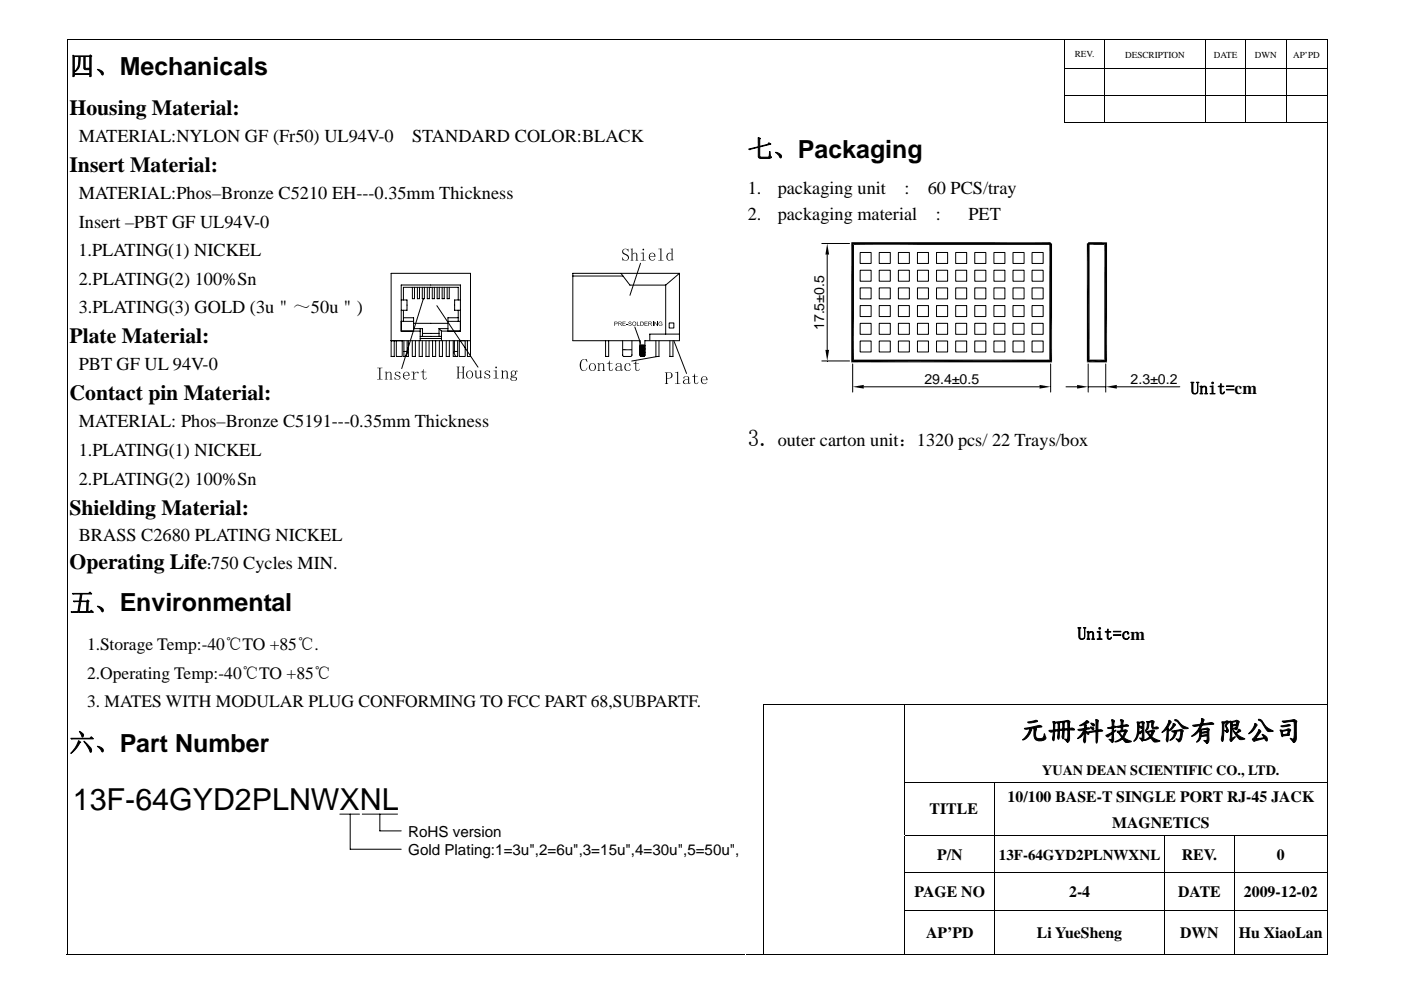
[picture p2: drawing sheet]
<svg xmlns="http://www.w3.org/2000/svg" width="297mm" height="210mm" viewBox="0 0 297 210" stroke-linecap="round" stroke-linejoin="round" font-family="sans-serif">
<path d="M14.2 8.3h.1v.1h-.1zM14.2 14.5h.1v.1h-.1zM281.3 8.3h.2v.1h-.2zM14.2 20.2h.1v.1h-.1zM14.2 25.8h.1v.2h-.1zM225.7 25.8h.1v.2h-.1z" fill="#000"/>
<g fill="none" stroke="#000" stroke-width=".21">
<path d="M14.2 8.3h267.3M14.2 8.4v6.1M14.2 14.6v5.6M225.7 14.6h55.8M225.7 8.4v6.1M225.7 14.6v5.6M234.2 8.4v6.1M234.2 14.6v5.6M255.6 8.4v6.1M255.6 14.6v5.6M264.1 8.4v6.1M264.1 14.6v5.6"/>
<path d="M272.7 8.4v6.1M272.7 14.6v5.6M281.4 8.4v6.1M281.4 14.6v5.6M14.2 20.3v5.5M14.2 26v123.3M225.7 20.2h55.8M225.7 25.9h55.8M225.7 20.3v5.5M234.2 20.3v5.5M255.6 20.3v5.5M264.1 20.3v5.5"/>
<path d="M272.7 20.3v5.5M281.4 20.3v5.5M281.4 26v123.3M174.2 51.6h5.9M175.4 54v20.2M180.8 51.6h42v25h-42zM182.4 53.6h2.3v2.3h-2.3zM182.4 57.3h2.3v2.3h-2.3zM186.4 53.6h2.4v2.3h-2.4zM186.4 57.3h2.4v2.3h-2.4zM190.5 53.6h2.3v2.3h-2.3zM190.5 57.3h2.3v2.3h-2.3z"/>
<path d="M194.5 53.6h2.3v2.3h-2.3zM194.5 57.3h2.3v2.3h-2.3zM198.6 53.6h2.3v2.3h-2.3zM198.6 57.3h2.3v2.3h-2.3zM202.6 53.6h2.4v2.3h-2.4zM202.6 57.3h2.4v2.3h-2.4zM206.7 53.6h2.3v2.3h-2.3zM206.7 57.3h2.3v2.3h-2.3zM210.7 53.6h2.4v2.3h-2.4zM210.7 57.3h2.4v2.3h-2.4zM214.8 53.6h2.3v2.3h-2.3zM214.8 57.3h2.3v2.3h-2.3z"/>
<path d="M218.8 53.6h2.4v2.3h-2.4zM218.8 57.3h2.4v2.3h-2.4zM230.7 51.6h3.7v25h-3.7zM174.2 76.6h5.9M180.8 77.2v6M182.4 61.1h2.3v2.3h-2.3zM182.4 64.8h2.3v2.3h-2.3zM182.4 68.6h2.3v2.3h-2.3zM182.4 72.3h2.3v2.4h-2.3zM186.4 61.1h2.4v2.3h-2.4zM186.4 64.8h2.4v2.3h-2.4zM186.4 68.6h2.4v2.3h-2.4z"/>
<path d="M186.4 72.3h2.4v2.4h-2.4zM190.5 61.1h2.3v2.3h-2.3zM190.5 64.8h2.3v2.3h-2.3zM190.5 68.6h2.3v2.3h-2.3zM190.5 72.3h2.3v2.4h-2.3zM194.5 61.1h2.3v2.3h-2.3zM194.5 64.8h2.3v2.3h-2.3zM194.5 68.6h2.3v2.3h-2.3zM194.5 72.3h2.3v2.4h-2.3zM198.6 61.1h2.3v2.3h-2.3zM198.6 64.8h2.3v2.3h-2.3zM198.6 68.6h2.3v2.3h-2.3z"/>
<path d="M198.6 72.3h2.3v2.4h-2.3zM202.6 61.1h2.4v2.3h-2.4zM202.6 64.8h2.4v2.3h-2.4zM202.6 68.6h2.4v2.3h-2.4zM202.6 72.3h2.4v2.4h-2.4zM206.7 61.1h2.3v2.3h-2.3zM206.7 64.8h2.3v2.3h-2.3zM206.7 68.6h2.3v2.3h-2.3zM206.7 72.3h2.3v2.4h-2.3zM210.7 61.1h2.4v2.3h-2.4zM210.7 64.8h2.4v2.3h-2.4zM210.7 68.6h2.4v2.3h-2.4z"/>
<path d="M210.7 72.3h2.4v2.4h-2.4zM214.8 61.1h2.3v2.3h-2.3zM214.8 64.8h2.3v2.3h-2.3zM214.8 68.6h2.3v2.3h-2.3zM214.8 72.3h2.3v2.4h-2.3zM218.8 61.1h2.4v2.3h-2.4zM218.8 64.8h2.4v2.3h-2.4zM218.8 68.6h2.4v2.3h-2.4zM218.8 72.3h2.4v2.4h-2.4zM222.8 77.2v6M230.7 77.2v6M234.4 77.2v6"/>
<path d="M183.1 82h37.3M226 82h2.4M230.7 82h3.7M236.8 82h13.3"/>
</g>
<g fill="#000">
<path d="M175.4 51.6l.4 2.4h-.8zM180.5 51.4l.6 24.9-.6 .6zM180.5 51.4l.6 .5v24.4zM181.1 51.9l41.7-.5v.5zM180.5 51.4h42.3l-41.7 .5zM230.7 51.4h4l-4 .5zM230.7 51.9l4-.5-.6 .5zM234.1 51.9l.6 25-.6-.6zM234.7 51.4v25.5l-.6-25zM175 74.2h.8l-.4 2.4zM180.5 76.9l42-.6 .6 .6zM181.1 76.3h41.4l-42 .6z"/>
<path d="M222.5 51.6l.6 25.3-.6-.6zM222.5 51.6h.6v25.3zM230.4 51.6l.6 24.7-.6 .6zM230.4 51.6h.6v24.7zM230.4 76.9l.6-.6h3.1zM230.4 76.9l3.7-.6 .6 .6zM180.8 82l2.3-.4v.8zM220.4 81.6l2.4 .4-2.4 .4zM228.4 81.6l2.3 .4-2.3 .4zM234.4 82l2.4-.4v.8z"/>
</g>
<g fill="#fff">
<path d="M192 149.5h18.8v16.5h-18.8z"/>
<path d="M192.4 149.4h18v16.5h-18z"/>
<path d="M210.8 149.5h70.5v16.5h-70.5z"/>
<path d="M211.4 149.4h69.5v11h-69.5z"/>
<path d="M211.4 160.4h69.5v5.5h-69.5z"/>
</g>
<g fill="#000">
<path d="M132.8 68.7l.3 .1zM138.4 68.2l.1 .9zM14.2 149.3h.1v.1h-.1zM161.8 149.3h.2v.1h-.2zM14.2 166h.1v.1h-.1zM14.2 177.1h.1v.2h-.1zM161.8 166h.2v.1h-.2zM161.8 177.1h.2v.2h-.2zM14.2 185.1h.1v.1h-.1zM14.2 193h.1v.1h-.1zM161.8 185.1h.2v.1h-.2zM161.8 193h.2v.1h-.2z"/>
<path d="M281.3 202.3h.2v.2h-.2z"/>
</g>
<g fill="none" stroke="#000" stroke-width=".21">
<path d="M121.5 58h22.6v14.3h-7.4v3l-.3 .3h-.5l-.2-.3v-3h-14.2zM121.5 58.5h10.6M131.7 58l1.9 2.5h7.5M135.8 55.8l-2.2 6.8M144.1 58l-3 2.5M82.9 72.3h16.9M83.6 72.3v3.3h-.7v-17.6h16.9v17.6h-.7v-3.3M84 72.3h1.3v3.3h-1.3zM85.1 68.2h2.6M85.1 63.6h1.2v2.2h-1.2M85.5 63.6v-2.7h11.7v2.7M85.5 65.8v2.4"/>
<path d="M85.5 67.4h2.2v2.8M85.6 72.3v3.3h1v-3.3M85.6 74.5h.7M86.3 72.3v2.2M86.3 74.5l.1 .3-.3 .8M87.4 72.3v3.3h.7v-3.3M87.4 60.9v2.5h.5v-2.5M87.7 69.7h1.9v1.7M87.7 68.6h7.3M88.5 60.9v2.5h.4v-2.5M88.9 72.3v3.3h.6v-3.3M89.1 70.2h-4v-9.7h12.5v9.7h-4"/>
<path d="M89.1 69.7v2.6M89.1 71.8h4.5M89.1 71.4h4.5M89.5 60.9v2.5h.5v-2.5M89.6 70.7h3.5M89.8 63.4l-4.6 14.8M90.3 72.3v3.3h.7v-3.3M90.6 60.9v2.5h.4v-2.5M91.6 60.9v2.5h.5v-2.5M91.7 72.3v3.3h.7v-3.3M92.6 64.8l8.7 13.1M92.7 60.9v2.5h.4v-2.5"/>
<path d="M93.1 69.7h1.9M93.1 69.7v1.7M93.1 69.7l.5 .5M93.2 72.3v3.3h.6v-3.3M93.6 70.2v2.1M93.7 60.9v2.5h.5v-2.5M94.6 72.3v3.3h.7v-3.3M94.8 60.9v2.5h.4v-2.5M95 68.2h2.6M96.1 72.3v3.3h.9v-3.3M96.3 74.5h.7M96.3 74.5l-.1 .3 .4 .8"/>
<path d="M96.3 72.3v2.2M97.2 67.4h-2.2v2.8M97.2 65.8v2.4M97.4 72.3h1.2v3.3h-1.2zM97.6 63.6h-1.2v2.2h1.2M128.4 72.3v3.3h.6v-3.3M132 72.3v3l.3 .3h1.4l.3-.2v-3.1M134.6 69.4l1.1 2.9M135.7 74.3l1-1zM135.7 74.9l1-1-1 1M135.7 73.2h1M135.9 73.2l-.2 .2"/>
<path d="M136.2 75.6l.5-.5zM136.2 73.2l-.5 .5M136.5 73.2l-.8 .8M136.7 75.4l-.2 .2M136.7 73.6l-1 1M136.7 74.2l-1 1M136.7 74.5l-1 1M136.7 74.8l-.8 .8M139.1 72.3v3.3h.6v-3.3M139.4 75.6l-5.5 1M141.1 60.5v10.4M141.9 68.5h1v1.1h-1z"/>
<path d="M142 72.3v3.3h.7v-3.3M142.9 72.3l2.7 6.9M144.1 70.9h-6.3v1.4M14.2 149.4v16.6M161.8 149.4h119.7M161.9 149.4v16.6M191.9 149.4v16.6M281.4 149.4v16.6M14.2 166.1v11M14.2 177.3v7.8M72 172.7h4.2M74.2 172.7v7.4h10.9"/>
<path d="M76.8 172.7h7.5M80.5 172.7v3.5h4.6M161.9 166.1v11M161.9 177.3v7.8M191.8 166.1h89.7M191.8 177.2h89.7M191.9 166.1v11M191.9 177.3v7.8M210.9 166.1v11M210.9 177.3v7.8M246.9 177.3v7.8M261.7 177.3v7.8"/>
<path d="M281.4 166.1v11M281.4 177.3v7.8M14.2 185.2v7.8M14.2 193.1v9.4M161.9 185.2v7.8M161.9 193.1v9.4M191.8 185.1h89.7M191.8 193.1h89.7M191.9 185.2v7.8M191.9 193.1v9.4M210.9 185.2v7.8M210.9 193.1v9.4"/>
<path d="M246.9 185.2v7.8M246.9 193.1v9.4M261.7 185.2v7.8M261.7 193.1v9.4M281.4 185.2v7.8M281.4 193.1v9.4M14.2 202.4h143.7M158.2 202.4h3.6M162 202.4h29.8M192 202.4h18.8M211 202.4h35.8M247 202.4h14.6"/>
<path d="M261.8 202.4h19.5"/>
</g>
<g fill="#000">
<path d="M132 74h2l-2 .3zM132 74.3l2-.3v.3zM135.5 72.4l.3-.1 .2 1zM138.9 68.2l.4 .9z"/>
<path d="M131.9 54.6l.6 .6-.5 .1z" fill-rule="evenodd"/>
<path d="M132.1 52.9l.5-.1-.3 .1-.2 .4 .1 .3 .5 .3a.67 .67 0 0 1 .6 .7 .67 .67 0 0 1-.7 .6 .57 .57 0 0 0 .6-.6 .57 .57 0 0 0-.6-.5l-.5-.3-.2-.2z" fill-rule="evenodd"/>
<path d="M132.2 55.2h.8z" fill-rule="evenodd"/>
<path d="M132.3 52.8l.8 .1z" fill-rule="evenodd"/>
<path d="M132.9 52.9l.3-.2 .1 .6z" fill-rule="evenodd"/>
<path d="M133.7 52.8l.4-.1v2.4l.2 .2h-.6l.2-.2v-2.1z" fill-rule="evenodd"/>
<path d="M134.1 53.9l.6-.3 .3 .1z" fill-rule="evenodd"/>
<path d="M134.6 53.7h.4l.1 1.4 .2 .2h-.6l.2-.2v-1l-.1-.3z" fill-rule="evenodd"/>
<path d="M136.3 52.8h.2v.3h-.2z" fill-rule="evenodd"/>
<path d="M135.8 53.6l.7-.1v1.6l.4 .2h-1.1l.5-.2v-1.3z" fill-rule="evenodd"/>
<path d="M137.8 53.8l.2-.1h.3a.56 .56 0 0 0-.5 .7l-.2 .1z" fill-rule="evenodd"/>
<path d="M138 53.7l.3-.1a.74 .74 0 0 1 .7 .9h-1.2a.57 .57 0 0 0 .5 .7 .61 .61 0 0 1-.7-.7l1.1-.1a.62 .62 0 0 0-.7-.7z" fill-rule="evenodd"/>
<path d="M138 55.2l.5-.1 .4-.3-.4 .5z" fill-rule="evenodd"/>
<path d="M139.5 52.8l.7-.1v2.4l.5 .2h-1.2l.5-.2v-2.1z" fill-rule="evenodd"/>
<path d="M141.5 53.8l.2-.1h.3a.85 .85 0 0 0-.1 1.5h.3a.78 .78 0 0 1-.9-.4 .78 .78 0 0 1 .2-1z" fill-rule="evenodd"/>
<path d="M141.7 53.7a.46 .46 0 0 1 .7 .2z" fill-rule="evenodd"/>
<path d="M142.4 55l.2-.1 .2 .3-.4 .1z" fill-rule="evenodd"/>
<path d="M142.2 52.8l.4-.1v2.2l-.4 .3h-.2l.2-.1 .2-.3v-1.8z" fill-rule="evenodd"/>
<path d="M79.9 78h1.2l-.5 .2v2.1l.5 .2h-1.2l.5-.2v-2.1z" fill-rule="evenodd"/>
<path d="M81.6 78.9l.4-.1v1.5l.2 .2h-.6l.2-.2v-1.3z" fill-rule="evenodd"/>
<path d="M82 79.1l.5-.1-.5 .2z" fill-rule="evenodd"/>
<path d="M82.3 78.9l.6 .1 .1 1.3 .2 .2h-.6l.2-.2v-1l-.1-.3z" fill-rule="evenodd"/>
<path d="M83.6 80h.1a.51 .51 0 0 0 .6 .4l-.6 .1z" fill-rule="evenodd"/>
<path d="M83.8 79l.3-.2 .6 .1-.7 .1-.1 .2v.2l.5 .2a.52 .52 0 0 1 .5 .7 .52 .52 0 0 1-.9 .2h-.1l.7-.1 .1-.2-.1-.3-.8-.4z" fill-rule="evenodd"/>
<path d="M84.3 78.9l.5-.1 .1 .5z" fill-rule="evenodd"/>
<path d="M85.6 79.2l.3-.3h.3a.56 .56 0 0 0-.5 .7l-.3 .1z" fill-rule="evenodd"/>
<path d="M85.9 78.9l.3-.1a.68 .68 0 0 1 .6 .9h-1.1l.1 .5 .4 .2a.63 .63 0 0 1-.8-.7l1.2-.1-.2-.6z" fill-rule="evenodd"/>
<path d="M87.2 78.9l.6-.1v1.5l.5 .2h-1.1l.4-.2v-1.3z" fill-rule="evenodd"/>
<path d="M88 79.1l.4-.1-.6 .5z" fill-rule="evenodd"/>
<path d="M88.1 79l.6-.1v.3z" fill-rule="evenodd"/>
<path d="M89.7 78.3l.1 .6h.6l-.6 .1v1.1l.1 .2 .2 .1-.3 .1-.2-.3v-1.2h-.4l.4-.2z" fill-rule="evenodd"/>
<path d="M96.8 77.8h.6l-.1 .2v.9l.8 .1h-.8v1.1l.1 .2h-.6l.2-.2v-2.1z" fill-rule="evenodd"/>
<path d="M97.9 77.8h.6l-.2 .2v2.1l.2 .2h-.6l.2-.2v-1.1l-.8-.1h.8v-.9z" fill-rule="evenodd"/>
<path d="M99 78.9l.2-.2h.4a.78 .78 0 0 0-.5 .9 .78 .78 0 0 0 .8 .6 .82 .82 0 0 1-1-.3 .82 .82 0 0 1 .1-1z" fill-rule="evenodd"/>
<path d="M99.2 78.7a.79 .79 0 0 1 1.1 .5 .79 .79 0 0 1-.7 1 .79 .79 0 0 0 .5-.9 .79 .79 0 0 0-.9-.6z" fill-rule="evenodd"/>
<path d="M100.6 78.6l.4-.1v1.3l.1 .2 .2 .1-.4 .1-.1-.3v-1.1z" fill-rule="evenodd"/>
<path d="M101.8 80l.4 .2-.4 .1z" fill-rule="evenodd"/>
<path d="M101.6 78.6l.4-.1v1.5l-.7 .3-.3-.1 .6-.1 .2-.3v-1z" fill-rule="evenodd"/>
<path d="M102.7 79.8l.1-.1a.51 .51 0 0 0 .6 .5l-.7 .1z" fill-rule="evenodd"/>
<path d="M102.8 78.8l.5-.2 .4 .1h-.7l-.1 .3 .1 .2 .4 .1a.52 .52 0 0 1 .5 .7 .52 .52 0 0 1-.8 .2h-.2h.7l.2-.3-.2-.2-.8-.5z" fill-rule="evenodd"/>
<path d="M103.3 78.7l.6-.1v.5z" fill-rule="evenodd"/>
<path d="M105 77.8h.3v.2h-.3z" fill-rule="evenodd"/>
<path d="M104.6 78.6l.7-.1v1.6l.4 .2h-1.1l.5-.2v-1.3z" fill-rule="evenodd"/>
<path d="M106.2 78.6l.4-.1v1.6l.2 .2h-.6l.2-.2v-1.3z" fill-rule="evenodd"/>
<path d="M106.6 78.9l.2-.2h.3z" fill-rule="evenodd"/>
<path d="M106.8 78.7l.4-.1 .3 .1 .2 1.4 .2 .2h-.7l.2-.2v-1.3z" fill-rule="evenodd"/>
<path d="M108.5 78.7l.6-.1a.49 .49 0 0 0-.6 .4 .49 .49 0 0 0 .3 .6h-.2l-.1 .2 1 .3h-.9l-.2 .3 .4 .3 .4 .1h-.6l-.4-.3 .3-.5-.2-.2 .2-.3-.2-.2z" fill-rule="evenodd"/>
<path d="M108.9 78.7h.5l-.1 .1a.54 .54 0 0 1-.4 .9l-.3-.1 .5-.1 .1-.3v-.4z" fill-rule="evenodd"/>
<path d="M109.3 78.7l.3-.1 .1 .1-.1 .2z" fill-rule="evenodd"/>
<path d="M123.2 76.4l.7-.2h.3a1.11 1.11 0 0 0-1 1.6 .79 .79 0 0 0 .8 .9 1.1 1.1 0 0 1-1.1-1.6z" fill-rule="evenodd"/>
<path d="M123.8 76.2h.6l.1 .6a.65 .65 0 0 0-.7-.6z" fill-rule="evenodd"/>
<path d="M123.8 78.6a.69 .69 0 0 0 .7-.6l-.2 .5z" fill-rule="evenodd"/>
<path d="M125.3 77.1h.3a.79 .79 0 0 0-.5 .9 .79 .79 0 0 0 .8 .6 .85 .85 0 0 1-1-.4 .85 .85 0 0 1 .4-1.1z" fill-rule="evenodd"/>
<path d="M125.3 77.1a.79 .79 0 0 1 1 .5 .79 .79 0 0 1-.7 1 .79 .79 0 0 0 .5-.9 .79 .79 0 0 0-.8-.6z" fill-rule="evenodd"/>
<path d="M126.7 77h.4v1.5l.2 .2h-.6l.2-.2v-1.3z" fill-rule="evenodd"/>
<path d="M127.1 77.3l.2-.2h.3z" fill-rule="evenodd"/>
<path d="M127.3 77.1l.7 .1 .1 1.3 .2 .2h-.6l.2-.2-.1-1.3z" fill-rule="evenodd"/>
<path d="M129.2 76.5l.1 .5h.6l-.6 .1v1.1v.3l.3 .1h-.3l-.2-.2v-1.3h-.5l.4-.2z" fill-rule="evenodd"/>
<path d="M129.3 78.6l.5-.1 .2-.3-.1 .3-.3 .2z" fill-rule="evenodd"/>
<path d="M130.3 68.2l.5 .1h-.4v.3l.5 .1h-.5v.4h-.1z" fill-rule="evenodd"/>
<path d="M130.6 68.3h.2l.1 .4-.5-.1h.4v-.2z" fill-rule="evenodd"/>
<path d="M130.6 77.9l.5-.2h.5l-.6 .1-.3 .3 .1 .4 .5 .1a.51 .51 0 0 1-.7 0 .51 .51 0 0 1 0-.7z" fill-rule="evenodd"/>
<path d="M130.7 77.2l.8-.2-.7 .2-.2 .3-.1-.1z" fill-rule="evenodd"/>
<path d="M131.2 77.1l.3-.1 .3 .3v1.2l.2 .1-.2 .1-.3-.3 .1-.7h-.5l.5-.1-.1-.4z" fill-rule="evenodd"/>
<path d="M131.1 68.2l.7 .1h-.6v.3h.6l-.6 .1v.4z" fill-rule="evenodd"/>
<path d="M131 78.6l.6-.1z" fill-rule="evenodd"/>
<path d="M131.4 68.7h.2l.3 .4z" fill-rule="evenodd"/>
<path d="M131.5 68.3h.3v.3h-.6l.5-.1z" fill-rule="evenodd"/>
<path d="M132 78.3v.3l-.1-.1z" fill-rule="evenodd"/>
<path d="M132 68.2h.6l-.5 .1v.3h.5l-.5 .1v.3l.6 .1h-.7z" fill-rule="evenodd"/>
<path d="M132.6 77.2l.5-.1a.77 .77 0 0 0-.5 .8 .77 .77 0 0 0 .6 .7 .77 .77 0 0 1-.8-.5 .77 .77 0 0 1 .2-.9z" fill-rule="evenodd"/>
<path d="M132.8 77.1h.6l.3 .4h-.2l-.1-.3z" fill-rule="evenodd"/>
<path d="M133.2 68.8l.4 .2h-.3z" fill-rule="evenodd"/>
<path d="M133.4 68.2l.4 .1h-.4l.1 .3a.29 .29 0 0 1 .4 .1 .29 .29 0 0 1-.2 .4l-.4-.1h.4l.1-.1-.5-.3z" fill-rule="evenodd"/>
<path d="M132.8 78.7a.75 .75 0 0 0 .9-.6l.1 .1a.69 .69 0 0 1-1 .5z" fill-rule="evenodd"/>
<path d="M133.6 68.3h.2l.1 .2z" fill-rule="evenodd"/>
<path d="M134.2 68.3h.5a.42 .42 0 0 0-.5 .1 .42 .42 0 0 0 0 .5l.3 .1-.3 .1-.1-.3z" fill-rule="evenodd"/>
<path d="M134.5 68.3h.2a.47 .47 0 0 1 .1 .6 .47 .47 0 0 1-.6 .2l.5-.2v-.4z" fill-rule="evenodd"/>
<path d="M134.8 76.5l.1 .5h.6l-.6 .1v1.1l.1 .3 .2 .1h-.3l-.2-.2v-1.3h-.4l.4-.2z" fill-rule="evenodd"/>
<path d="M135 68.2h.2v.8l.4 .1h-.6z" fill-rule="evenodd"/>
<path d="M134.9 78.6l.5-.1 .2-.3-.1 .3-.3 .2z" fill-rule="evenodd"/>
<path d="M135.7 68.2l.7 .1h-.5v.7h.4l-.6 .1z" fill-rule="evenodd"/>
<path d="M136.1 68.3h.3l.1 .2-.2 .5h-.4h.2a.38 .38 0 0 0 .2-.6z" fill-rule="evenodd"/>
<path d="M136.6 68.2h.7l-.5 .1v.3h.5l-.5 .1v.3l.5 .1h-.7z" fill-rule="evenodd"/>
<path d="M137.5 68.2l.7 .1h-.6v.3h.5l-.5 .1v.4h-.1z" fill-rule="evenodd"/>
<path d="M137.7 68.7h.3l.3 .4z" fill-rule="evenodd"/>
<path d="M137.9 68.3h.3l-.1 .3h-.5l.4-.1z" fill-rule="evenodd"/>
<path d="M138.7 68.2h.2v.9h-.2z" fill-rule="evenodd"/>
<path d="M139.3 68.2h.1v.9h-.1z" fill-rule="evenodd"/>
<path d="M139.8 68.3h.5h-.3a.38 .38 0 0 0-.3 .4 .38 .38 0 0 0 .4 .3h.2l-.3 .1a.47 .47 0 0 1-.4-.3 .47 .47 0 0 1 .2-.5z" fill-rule="evenodd"/>
<path d="M140.1 68.3h.2l.1 .2z" fill-rule="evenodd"/>
<path d="M140.1 68.6h.3v.4h-.3l.2-.1v-.2z" fill-rule="evenodd"/>
<path d="M141.1 79h.7l-.3 .1-.1 1.1h.8l-.8 .1v.9l.3 .2h-.7l.2-.2v-2z" fill-rule="evenodd"/>
<path d="M141 79h.8a.67 .67 0 0 1 .8 .5 .67 .67 0 0 1-.4 .7h-.8l.7-.1a.7 .7 0 0 0 .1-.9z" fill-rule="evenodd"/>
<path d="M143.1 79l.7-.2v2.4l.4 .2h-1.1l.5-.2v-2z" fill-rule="evenodd"/>
<path d="M145 79.9l.8-.1-.6 .1-.2 .4-.1-.1z" fill-rule="evenodd"/>
<path d="M145.5 79.9l.3-.1 .3 .3v1.2l.2 .1h-.1l-.3-.1v-.8h-.5l.5-.1-.1-.4z" fill-rule="evenodd"/>
<path d="M147.3 79.2l.1 .6h.6l-.6 .1v1.1v.3l.3 .1-.4-.1-.2-1.4h-.4l.1-.1a.48 .48 0 0 0 .5-.6z" fill-rule="evenodd"/>
<path d="M148.7 80.1l.3-.3 .3 .1a.6 .6 0 0 0-.5 .6l-.2 .1z" fill-rule="evenodd"/>
<path d="M149 79.8h.3a.71 .71 0 0 1 .7 .8h-1.2l.2 .6 .4 .2a.63 .63 0 0 1-.8-.8l1.2-.1-.2-.5z" fill-rule="evenodd"/>
<path d="M85.9 80.5l.6-.2 .3-.2a.64 .64 0 0 1-.9 .4z" fill-rule="evenodd"/>
<path d="M89.8 80.5l.5-.2 .2-.2-.1 .2-.3 .2z" fill-rule="evenodd"/>
<path d="M108.6 80.1h.9l.1 .5-.4 .2-.3-.1 .4-.1 .1-.4z" fill-rule="evenodd"/>
<path d="M145 80.7l.4-.2h.5l-.6 .1-.3 .3 .1 .4 .6 .1a.51 .51 0 0 1-.7 0 .51 .51 0 0 1 0-.7z" fill-rule="evenodd"/>
<path d="M145.3 81.4l.6-.1z" fill-rule="evenodd"/>
<path d="M146.3 81.1v.2h-.1z" fill-rule="evenodd"/>
<path d="M147.3 81.4l.6-.1 .2-.3-.1 .3-.3 .2z" fill-rule="evenodd"/>
<path d="M149.1 81.4l.5-.1 .4-.3a.65 .65 0 0 1-.9 .4z" fill-rule="evenodd"/>
</g>
<text font-size="6.4" x="15.4" y="171.8">13F-64GYD2PLNWXNL</text>
<text font-size="6" x="216.1" y="156.7">元冊科技股份有限公司</text>
<g font-size="5.3">
<text x="14.7" y="15.8">四、Mechanicals</text>
<text x="158.5" y="33.4">七、Packaging</text>
<text x="14.7" y="129.7">五、Environmental</text>
<text x="14.7" y="159.4">六、Part Number</text>
</g>
<text font-size="4.9" x="158.5" y="94.5">3.</text>
<g font-size="4.6">
<text x="14.7" y="24.4">Housing Material:</text>
<text x="14.7" y="36.5">Insert Material:</text>
<text x="14.7" y="72.8">Plate Material:</text>
<text x="14.7" y="84.9">Contact pin Material:</text>
<text x="14.7" y="109.1">Shielding Material:</text>
<text x="14.7" y="120.7">Operating Life</text>
</g>
<g font-size="3.9">
<text x="16.7" y="30.2">MATERIAL:NYLON GF (Fr50) UL94V-0</text>
<text x="87.4" y="30.2">STANDARD COLOR:BLACK</text>
<text x="158.5" y="41.1">1.</text>
<text x="164.9" y="41.1">packaging unit</text>
<text x="191.7" y="41.1">:</text>
<text x="196.7" y="41.1">60 PCS/tray</text>
<text x="16.7" y="42.2">MATERIAL:Phos–Bronze C5210 EH---0.35mm Thickness</text>
<text x="158.5" y="46.7">2.</text>
<text x="164.9" y="46.7">packaging material</text>
<text x="198.4" y="46.7">:</text>
<text x="205.3" y="46.7">PET</text>
<text x="16.7" y="48.3">Insert –PBT GF UL94V-0</text>
<text x="16.6" y="54.4">1.PLATING(1) NICKEL</text>
<text x="16.7" y="60.4">2.PLATING(2) 100%Sn</text>
<text x="16.7" y="66.5">3.PLATING(3) GOLD (3u＂～50u＂)</text>
<text x="16.7" y="78.5">PBT GF UL 94V-0</text>
<text x="16.7" y="90.7">MATERIAL: Phos–Bronze C5191---0.35mm Thickness</text>
<text x="164.9" y="94.5">outer carton unit：1320 pcs/ 22 Trays/box</text>
<text x="16.7" y="96.7">1.PLATING(1) NICKEL</text>
<text x="16.7" y="102.8">2.PLATING(2) 100%Sn</text>
<text x="16.7" y="114.9">BRASS C2680 PLATING NICKEL</text>
<text x="44.8" y="120.7">750 Cycles MIN.</text>
</g>
<g font-size="3.7">
<text x="252.4" y="83.6">Unit=cm</text>
<text x="18.5" y="137.9">1.Storage Temp:-40℃TO +85℃.</text>
<text x="228.5" y="135.7">Unit=cm</text>
<text x="18.5" y="144">2.Operating Temp:-40℃TO +85℃</text>
<text x="18.5" y="150">3. MATES WITH MODULAR PLUG CONFORMING TO FCC PART 68,SUBPARTF.</text>
</g>
<g font-size="3.3">
<text x="197.1" y="172.7">TITLE</text>
<text x="213.6" y="170.1">10/100 BASE-T SINGLE PORT RJ-45 JACK</text>
<text x="235.8" y="175.6">MAGNETICS</text>
<text x="198.7" y="182.4">P/N</text>
<text x="250.6" y="182.4">REV.</text>
<text x="270.7" y="182.4">0</text>
<text x="193.9" y="190.3">PAGE NO</text>
<text x="226.7" y="190.3">2-4</text>
<text x="249.8" y="190.3">DATE</text>
<text x="263.7" y="190.3">2009-12-02</text>
<text x="196.4" y="199">AP’PD</text>
<text x="219.8" y="199">Li YueSheng</text>
<text x="250.2" y="199">DWN</text>
<text x="262.6" y="199">Hu XiaoLan</text>
</g>
<g font-size="3.2">
<text x="86.5" y="177.6">RoHS version</text>
<text x="86.5" y="181.3">Gold Plating:1=3u&quot;,2=6u&quot;,3=15u&quot;,4=30u&quot;,5=50u&quot;,</text>
<text x="211.8" y="182.4">13F-64GYD2PLNWXNL</text>
</g>
<g font-size="3">
<text x="174.7" y="70" transform="rotate(-90 174.7 70)">17.5±0.5</text>
<text x="196" y="81.4">29.4±0.5</text>
<text x="239.7" y="81.4">2.3±0.2</text>
<text x="221" y="164.3">YUAN DEAN SCIENTIFIC CO., LTD.</text>
</g>
<text font-size="2.6" x="43.9" y="120.7">:</text>
<g font-size="1.9">
<text x="227.9" y="12.1">REV.</text>
<text x="238.6" y="12.4">DESCRIPTION</text>
<text x="257.4" y="12.4">DATE</text>
<text x="266.1" y="12.4">DWN</text>
<text x="274.2" y="12.4">AP’PD</text>
</g>
</svg>
